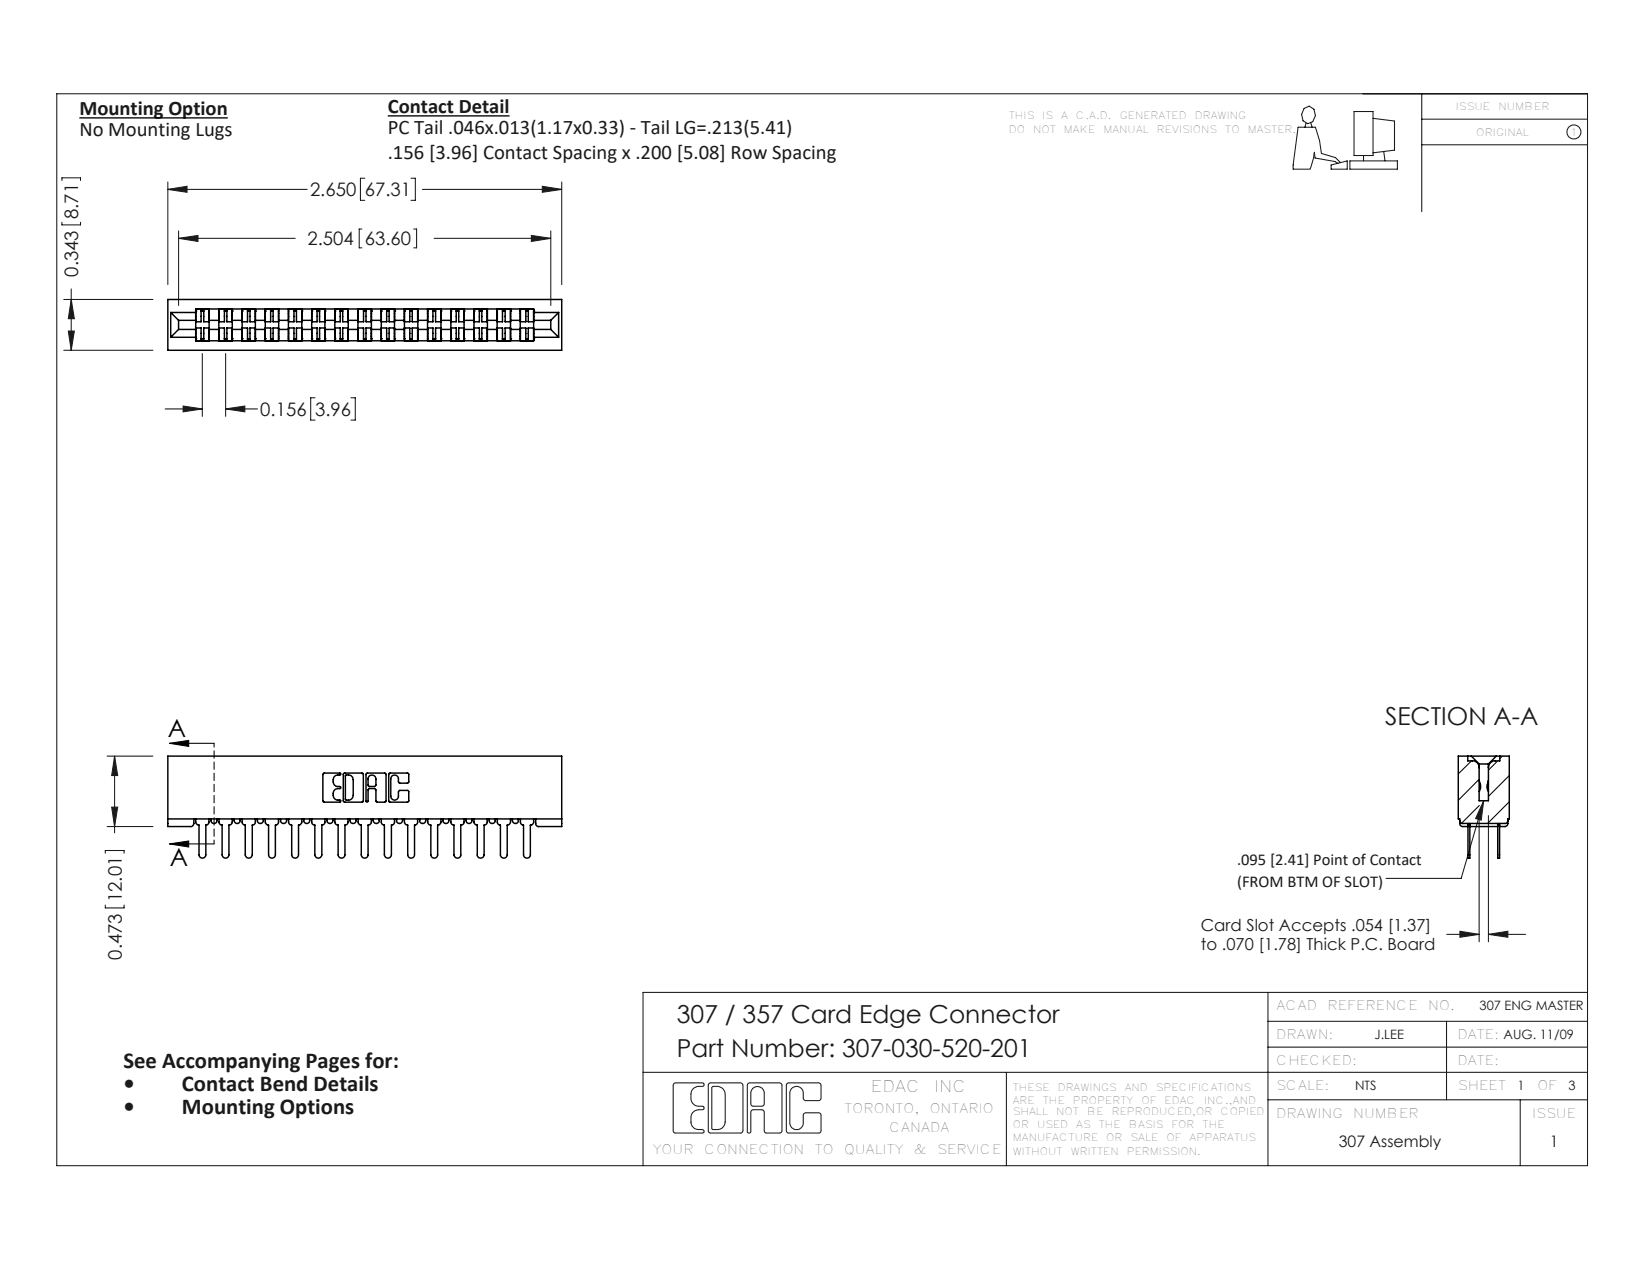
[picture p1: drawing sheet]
<svg xmlns="http://www.w3.org/2000/svg" width="279mm" height="216mm" viewBox="0 0 279 216" stroke-linecap="round" stroke-linejoin="round" font-family="sans-serif">
<path d="M66.3 19.8h20.8M13.6 20.1h25.3" fill="none" stroke="#000" stroke-width=".23"/>
<path d="M29 127h7.6M29 127l3.2-.5v1zM29 144.1h7.6M29 144.1l3.2-.4v1z" fill="none" stroke="#000" stroke-width=".18"/>
<g fill="none" stroke="#191924" stroke-width=".18">
<path d="M9.7 16h261.6v183.1h-261.6zM222.8 18.5l.9-.4 .8 .6 .3 1.1-.5 1-.8 .3-.8-.5-.3-1.1zM231.4 19.1h3.2v7.5h-3.2zM243 16v20.2M10.6 38v.4h3.2v-.4M10.6 30.8v-.4h3.2v.4M28.7 31.1v17.5M28.7 32.3h23.8M28.7 32.3l3.3-.5v1zM30.5 39.4v12.8M61.8 39.1h-.4v3.2h.4M62.3 30.4h-.7v3.8h.7"/>
<path d="M70.2 30.4h.8v3.8h-.8M70.7 39.1h.5v3.2h-.5M72.2 32.3h23.8M92.7 31.8l3.3 .5-3.3 .5zM94.1 39.4v12.8M96 31.1v17.5M223.2 21.1l-.2 .6M224 21l.2 .7M227.5 28.2l2.7-.7v1.4h-2.7zM229.1 27.8l-.9-.9-2.4-.7-.3-2.2-.7-2.3h-3l-.8 7.2h2.9l.5-1.8 .2-1.1 .1 1 3.4 .6 .5 .3M230.7 27.5h8.1v1.4h-8.1zM233 26.6v.9"/>
<path d="M234.6 20.2l3.7 .5v4.9l-3.7 .5M236.5 25.9l.2 1.6M243 20.4h28.3M243 24.7h28.3M10.9 59.8h15.2M10.9 51.2h15.2M11.7 56.6h1l-.5 3.2zM12.2 49.4v10.4M12.2 51.2l.5 3.2h-1zM30.5 40.7l3.3-.5v1zM30.5 40.7h19.9M74.2 40.7h19.9"/>
<path d="M90.8 40.2l3.3 .5-3.3 .5zM28.2 69.9h6.4M31.3 69.4l3.3 .4-3.3 .5zM34.6 60.4v10.7M38.6 69.8l3.2-.4v.9zM38.6 60.4v10.7M38.6 69.9h5.4M53.8 67.9h-.7v3.9h.7M60 67.9h.7v3.9h-.7M18.3 129.2h7.8M19.1 137.9h1l-.5 3.3zM19.6 129.2v13"/>
<path d="M19.6 129.2l.5 3.3h-1zM252.8 139.3v21.6M253.5 136.8l-.4 3.3-.9-.3zM253.5 136.8l-3.8 13.2h-12.8M254.4 139.3v21.6M18 154.6v.5h3.2v-.5M18 145.7v-.4h3.2v.4M18.3 141.2h7.8M247.2 159.6h5.6M249.5 159.1l3.3 .5-3.3 .5zM254.4 159.6l3.3-.5v1zM254.4 159.6h6.3"/>
<path d="M216.7 178.9h54.6M216.7 174.4h54.6M216.7 169.5v29.6M247.2 174.4v13.5M271.3 169.5h-161.4v29.6M109.9 183.2h161.4M118.1 186.9a1.32 1.32 0 0 1 1.4-1.3h.5a.3 .3 0 0 0 .3-.3 .3 .3 0 0 0-.3-.3h-4.6l-.3 .1-.1 8a.37 .37 0 0 0 .5 .4h4.5a.3 .3 0 0 0 .3-.3 .3 .3 0 0 0-.3-.3h-.5a1.32 1.32 0 0 1-1.4-1.3M118.1 186.8v.8a1.32 1.32 0 0 0 1.4 1.3h.5a.3 .3 0 0 1 .3 .3 .3 .3 0 0 1-.3 .3h-.5a1.38 1.38 0 0 0-1.4 1.4v.8M121.2 185h5.4l.3 .1 .1 .3v7.7a.42 .42 0 0 1-.5 .4h-5a.37 .37 0 0 1-.5-.4v-7.9zM123.9 191.6a1.38 1.38 0 0 1-1.3 1.3h-.8l-.2-.2v-7l.2-.1h.8a1.38 1.38 0 0 1 1.3 1.3v4.8M128.7 189.5l-.2 .1-.2 .3v3.4a.3 .3 0 0 1-.3 .2 .3 .3 0 0 1-.3-.2l.1-8.2 .3-.1h5.2l.3 .1v8.1l-.1 .2-.1 .1h-2.6l-.2-.3-.1-3.4-.3-.3h-1.5M128.7 188.9a.37 .37 0 0 1-.4-.4v-1.8a1.15 1.15 0 0 1 1.2-1.1 1.15 1.15 0 0 1 1.1 1.1l-.1 2.1-.3 .1h-1.5"/>
<path d="M134.4 185.1l.3-.1h5.2l.3 .1 .1 2.5-.2 .3-2.5 .1-.3-.4v-.9a1.15 1.15 0 0 0-1.2-1.1 1.15 1.15 0 0 0-1.1 1.1v5.1a1.15 1.15 0 0 0 1.1 1.1 1.15 1.15 0 0 0 1.2-1.1v-1.4l.1-.2 .2-.1h2.5l.2 .3v2.8l-.2 .3h-5.4l-.3-.1zM172 183.2v15.9M216.7 187.9h54.6M259.8 187.9v11.2"/>
<circle cx="269" cy="22.5" r="1.19"/>
</g>
<path d="M36.6 144.1v-17.1" fill="none" stroke="#000" stroke-width=".18" stroke-dasharray="1.3 .6" stroke-dashoffset=".6"/>
<path d="M29 144.1l3.2-.4v1zM29 127l3.2-.5v1z" fill="#000"/>
<g fill="#191924">
<path d="M253.5 136.8l-.4 3.3-.9-.3z"/>
<path d="M31.3 69.4l3.3 .4-3.3 .5zM38.6 69.8l3.2-.4v.9z"/>
<path d="M254.4 159.6l3.3-.5v1zM249.5 159.1l3.3 .5-3.3 .5z"/>
<path d="M90.8 40.2l3.3 .5-3.3 .5zM30.5 40.7l3.3-.5v1z"/>
<path d="M28.7 32.3l3.3-.5v1zM92.7 31.8l3.3 .5-3.3 .5z"/>
<path d="M19.1 137.9h1l-.5 3.3zM19.6 129.2l.5 3.3h-1zM11.7 56.6h1l-.5 3.2zM12.2 51.2l.5 3.2h-1z"/>
</g>
<g fill="none" stroke="#000" stroke-width=".25">
<path d="M28.7 51.2h67.3v8.6h-67.3zM29.2 57.6h4.2M29.2 53.4h4.2M29.2 53.4v4.2M29.2 53.4l1.3 1.3M30.5 54.7h2.9M30.5 54.7v1.6M30.5 56.3l-1.3 1.3M30.5 56.3h2.9M33.4 53.1h.1M33.4 57.9h.1M33.4 52.8v1.2"/>
<path d="M33.4 56.9v1.3M33.4 56.1l1-.1v2.2M33.4 52.8v5.4M33.4 58.2h57.8M33.4 52.8h57.8M34.4 52.8v2.2l-1-.1M34.4 53.1h.4M34.4 57.9h.4M34.8 52.8v2.2l.9-.1M35.7 56.1l-.9-.1v2.2M35.7 53.1h.1M35.7 57.9h.1"/>
<path d="M37.4 52.8v1.9M37.4 54.7h-1.7v-1.9v5.4v-1.9h1.7M37.4 56.3v1.9M37.4 54.7v1.6M37.4 53.1h.1M37.4 57.9h.1M37.4 58.2v-2.2h.9v2.2M37.4 52.8v2.2h.9v-2.2M38.3 53.1h.5M38.3 57.9h.5M38.8 52.8v2.2l.9-.1M39.7 52.8v1.9h1.7v-1.9v5.4v-1.9h-1.7v1.9z"/>
<path d="M39.7 57.9h.1M39.7 53.1h.1M39.7 56.1l-.9-.1v2.2M41.4 53.1h.1M41.4 57.9h.1M41.4 56.1l.9-.1v2.2M42.3 52.8v2.2l-.9-.1M42.3 53.1h.4M42.3 57.9h.4M42.7 52.8v2.2l.9-.1M43.6 52.8v1.9h1.7v-1.9v5.4v-1.9h-1.7v1.9zM43.6 53.1h.1"/>
<path d="M43.6 57.9h.1M43.6 56.1l-.9-.1v2.2M45.3 57.9h.1M45.3 53.1h.1M45.3 56.1l.9-.1v2.2M46.2 52.8v2.2l-.9-.1M46.2 53.1h.5M46.2 57.9h.5M46.7 58.2v-2.2h.9v2.2M46.7 52.8v2.2h.9v-2.2M47.6 53.1h.1M47.6 57.9h.1"/>
<path d="M47.6 54.7h1.7v-1.9v5.4v-1.9h-1.7M47.6 52.8v1.9M47.6 56.3v1.9M47.6 54.7v1.6M49.3 53.1h.1M49.3 57.9h.1M49.3 56.1l.9-.1v2.2M50.2 52.8v2.2l-.9-.1M50.2 53.1h.5M50.2 57.9h.5M50.7 52.8v2.2l.9-.1M51.6 52.8v1.9h1.7v-1.9v5.4v-1.9h-1.7v1.9z"/>
<path d="M51.6 53.1h.1M51.6 57.9h.1M51.6 56.1l-.9-.1v2.2M53.3 53.1h.1M53.3 57.9h.1M53.3 56.1l.9-.1v2.2M54.2 52.8v2.2l-.9-.1M54.2 53.1h.4M54.2 57.9h.4M54.6 52.8v2.2l.9-.1M55.5 52.8v1.9h1.7v-1.9v5.4v-1.9h-1.7v1.9zM55.5 53.1h.1"/>
<path d="M55.5 57.9h.1M55.5 56.1l-.9-.1v2.2M57.2 57.9h.1M57.2 53.1h.1M57.2 56.1l.9-.1v2.2M58.1 52.8v2.2l-.9-.1M58.1 53.1h.5M58.1 57.9h.5M58.6 58.2v-2.2h.9v2.2M58.6 52.8v2.2h.9v-2.2M59.5 53.1h.1M59.5 57.9h.1"/>
<path d="M59.5 52.8v1.9M59.5 56.3v1.9M59.5 54.7h1.7M59.5 56.3h1.7M59.5 54.7v1.6M61.2 52.8v1.9M61.2 56.3v1.9M61.2 54.7v1.6M61.2 53.1h.1M61.2 57.9h.1M61.2 58.2v-2.2h.9v2.2M61.2 52.8v2.2h.9v-2.2"/>
<path d="M62.1 53.1h.4M62.1 57.9h.4M62.5 52.8v2.2l1-.1M63.5 52.8v1.9h1.7v-1.9v5.4v-1.9h-1.7v1.9zM63.5 53.1h.1M63.5 57.9h.1M63.5 56.1l-1-.1v2.2M65.2 53.1h.1M65.2 57.9h.1M65.2 56.1l.9-.1v2.2M66.1 52.8v2.2l-.9-.1M66.1 53.1h.4"/>
<path d="M66.1 57.9h.4M66.5 52.8v2.2l.9-.1M67.4 52.8v1.9h1.7v-1.9v5.4v-1.9h-1.7v1.9zM67.4 53.1h.1M67.4 57.9h.1M67.4 56.1l-.9-.1v2.2M69.1 57.9h.1M69.1 53.1h.1M69.1 56.1l.9-.1v2.2M70 52.8v2.2l-.9-.1M70 53.1h.4M70 57.9h.4"/>
<path d="M70.4 52.8v2.2l1-.1M71.4 56.1l-1-.1v2.2M71.4 53.1h.1M71.4 57.9h.1M73.1 54.7h-1.7v-1.9v5.4v-1.9h1.7M73.1 52.8v1.9M73.1 56.3v1.9M73.1 54.7v1.6M73.1 53.1h.1M73.1 57.9h.1M73.1 58.2v-2.2h.9v2.2M73.1 52.8v2.2h.9v-2.2"/>
<path d="M74 53.1h.4M74 57.9h.4M74.4 52.8v2.2l1-.1M75.4 52.8v1.9h1.6v-1.9v5.4v-1.9h-1.6v1.9zM75.4 53.1h.1M75.4 57.9h.1M75.4 56.1l-1-.1v2.2M77 57.9h.1M77 53.1h.1M77 56.1l1-.1v2.2M78 52.8v2.2l-1-.1M78 53.1h.4"/>
<path d="M78 57.9h.4M78.4 52.8v2.2l.9-.1M79.3 52.8v1.9h1.7v-1.9v5.4v-1.9h-1.7v1.9zM79.3 57.9h.1M79.3 53.1h.1M79.3 56.1l-.9-.1v2.2M81 53.1h.1M81 57.9h.1M81 56.1l.9-.1v2.2M81.9 52.8v2.2l-.9-.1M81.9 53.1h.4M81.9 57.9h.4"/>
<path d="M82.3 52.8v2.2h1v-2.2M82.3 58.2v-2.2h1v2.2M83.3 53.1h.1M83.3 57.9h.1M83.3 52.8v1.9M83.3 56.3v1.9M83.3 54.7h1.6M83.3 56.3h1.6M83.3 54.7v1.6M84.9 52.8v1.9M84.9 56.3v1.9M84.9 54.7v1.6"/>
<path d="M84.9 53.1h.1M84.9 57.9h.1M85 52.8v2.2h.9v-2.2M85 58.2v-2.2h.9v2.2M85.9 53.1h.4M85.9 57.9h.4M86.3 52.8v2.2l.9-.1M87.2 53.1h.1M87.2 57.9h.1M87.2 56.1l-.9-.1v2.2M88.9 54.7h-1.7v-1.9v5.4v-1.9h1.7M88.9 52.8v1.9"/>
<path d="M88.9 56.3v1.9M88.9 54.7v1.6M88.9 53.1h.1M88.9 57.9h.1M88.9 58.2v-2.2h1v2.2M88.9 52.8v2.2h1v-2.2M89.9 53.1h.4M89.9 57.9h.4M90.3 52.8v2.2l.9-.1M91.2 57.9h.1M91.2 53.1h.1M91.2 56.9v1.3"/>
<path d="M91.2 56.1l-.9-.1v2.2M91.2 52.8v1.2M91.2 52.8v5.4M91.2 57.6h4.3M91.2 53.4h4.3M91.2 54.7h2.9M91.2 56.3h2.9M94.1 54.7v1.6M94.1 56.3l1.4 1.3M95.5 53.4v4.2M95.5 53.4l-1.4 1.3M28.7 139.9h67.3"/>
<path d="M33.1 139.9v.8a.54 .54 0 0 1-.5 .5h-3.9v-12h67.3v12h-4a.49 .49 0 0 1-.5-.5v-.8M33.4 139.9l.1 .7 .3 .3h.2v5.1a.58 .58 0 0 0 .6 .6 .58 .58 0 0 0 .6-.6v-5.1a.54 .54 0 0 0 .5-.5v-.5M36.1 139.9a.57 .57 0 0 0 .1 .6 .57 .57 0 0 0 .7 .1l.2-.3v-.4M37.4 139.9v.5a.54 .54 0 0 0 .6 .5v5.1a.58 .58 0 0 0 .5 .6 .58 .58 0 0 0 .6-.6l.1-5.1a.54 .54 0 0 0 .5-.5v-.5M40 139.9a.57 .57 0 0 0 .2 .6 .57 .57 0 0 0 .6 .1l.2-.3v-.4M41.4 139.9v.5a.54 .54 0 0 0 .5 .5v5.1a.6 .6 0 0 0 .6 .6 .6 .6 0 0 0 .6-.6v-5.1a.54 .54 0 0 0 .5-.5v-.5M44 139.9a.56 .56 0 0 0 .1 .6 .56 .56 0 0 0 .6 .1l.2-.2 .1-.5M45.3 139.9l.1 .7 .2 .3h.3v5.1a.58 .58 0 0 0 .6 .6 .58 .58 0 0 0 .6-.6v-5.1M47.6 139.9v.5a.54 .54 0 0 1-.5 .5M47.9 139.9a.57 .57 0 0 0 .2 .6 .57 .57 0 0 0 .7 .1l.2-.3v-.4M49.3 139.9v.5a.54 .54 0 0 0 .5 .5v5.1a.58 .58 0 0 0 .6 .6 .58 .58 0 0 0 .6-.6v-5.1h.3l.2-.3 .1-.7M51.9 139.9a.57 .57 0 0 0 .1 .6 .57 .57 0 0 0 .7 .1l.2-.3v-.4"/>
<path d="M53.3 139.9v.5a.54 .54 0 0 0 .5 .5v5.1a.6 .6 0 0 0 .6 .6 .6 .6 0 0 0 .6-.6v-5.1a.54 .54 0 0 0 .5-.5v-.5M55.2 132.1l2.9-.1a.16 .16 0 0 1 .1 .2 .16 .16 0 0 1-.1 .2 1.02 1.02 0 0 0-1.2 1 1.02 1.02 0 0 0 1.2 1h.1v.3a1.05 1.05 0 0 0-1.3 1 1.05 1.05 0 0 0 1.3 1v.2l-.1 .1-2.9-.1zM55.9 139.9a.56 .56 0 0 0 .1 .6 .56 .56 0 0 0 .6 .1l.2-.2 .1-.5M57.2 139.9v.5a.54 .54 0 0 0 .6 .5v5.1a.58 .58 0 0 0 .6 .6 .58 .58 0 0 0 .5-.6l.1-5.1a.54 .54 0 0 0 .5-.5v-.5M58.7 132.2l.1-.2h3.1l.2 .2v4.7l-.1 .1h-3.1l-.2-.1zM59.1 132.4a.91 .91 0 0 1 1.3 .8v2.7a.92 .92 0 0 1-1.3 .7zM59.8 139.9a.56 .56 0 0 0 .1 .6 .56 .56 0 0 0 .6 .1l.3-.2 .1-.5M61.2 139.9v.5a.54 .54 0 0 0 .5 .5v5.1a.58 .58 0 0 0 .6 .6 .58 .58 0 0 0 .6-.6v-5.1h.2l.3-.3 .1-.7M62.6 132.2l.1-.2h3.1l.2 .2v4.7l-.2 .1h-1.4l-.2-.1v-2l-.2-.2h-.9l-.2 .1v2a.18 .18 0 0 1-.2 .2 .18 .18 0 0 1-.2-.2zM63.1 132.5a.69 .69 0 0 1 .7-.1 .69 .69 0 0 1 .4 .7v1.1l-.1 .1h-1.1l-.1-.1v-1.3zM63.8 139.9a.57 .57 0 0 0 .1 .6 .57 .57 0 0 0 .7 .1l.2-.3v-.4M65.2 139.9v.5a.54 .54 0 0 0 .5 .5v5.1a.6 .6 0 0 0 .6 .6 .6 .6 0 0 0 .6-.6v-5.1"/>
<path d="M66.5 132.2l.1-.2h3.1l.1 .2v1.4l-.1 .2h-1.4l-.2-.3a.86 .86 0 0 0-.4-1.1h-.5l-.4 .5v3.1a.65 .65 0 0 0 .6 .7 .65 .65 0 0 0 .7-.7v-.7l.2-.3h1.4l.1 .1v1.8l-.1 .1h-3.1l-.2-.1zM67.4 139.9v.5a.54 .54 0 0 1-.5 .5M67.8 139.9a.56 .56 0 0 0 .1 .6 .56 .56 0 0 0 .6 .1l.2-.2 .1-.5M69.1 139.9v.5a.54 .54 0 0 0 .6 .5v5.1a.58 .58 0 0 0 .6 .6 .58 .58 0 0 0 .5-.6l.1-5.1a.54 .54 0 0 0 .5-.5v-.5M71.7 139.9a.56 .56 0 0 0 .1 .6 .56 .56 0 0 0 .6 .1l.3-.2v-.5M73.1 139.9v.5a.54 .54 0 0 0 .5 .5M75.4 139.9l-.1 .7-.5 .3M75.7 139.9a.57 .57 0 0 0 .1 .6 .57 .57 0 0 0 .7 .1l.2-.3v-.4M77 139.9v.5a.54 .54 0 0 0 .6 .5v5.1a.58 .58 0 0 0 .6 .6 .58 .58 0 0 0 .5-.6l.1-5.1a.54 .54 0 0 0 .5-.5v-.5M79.7 139.9a.56 .56 0 0 0 .1 .6 .56 .56 0 0 0 .6 .1l.2-.2v-.5M81 139.9v.5a.54 .54 0 0 0 .6 .5v5.1a.58 .58 0 0 0 .5 .6 .58 .58 0 0 0 .6-.6l.1-5.1a.54 .54 0 0 0 .5-.5v-.5M83.6 139.9a.56 .56 0 0 0 .1 .6 .56 .56 0 0 0 .6 .1l.3-.2v-.5"/>
<path d="M85 139.9v.5a.54 .54 0 0 0 .5 .5v5.1a.58 .58 0 0 0 .6 .6 .58 .58 0 0 0 .6-.6v-5.1h.2l.2-.2 .1-.8M87.6 139.9a.57 .57 0 0 0 .1 .6 .57 .57 0 0 0 .7 .1l.2-.3v-.4M88.9 139.9v.5a.54 .54 0 0 0 .6 .5v5.1a.58 .58 0 0 0 .5 .6 .58 .58 0 0 0 .6-.6l.1-5.1a.54 .54 0 0 0 .5-.5v-.5M250.8 129.2v.8h1.2a1.19 1.19 0 0 1 .8 1.1M251.4 129.2l1.4 1.3M252.8 133.3l.2 .8v.4l-.2 .7M252.8 130.5v6.3h1.6v-6.3M252.8 130.5h1.6M254.4 133.3l-.2 .7a1.28 1.28 0 0 0 .2 1.2M255.7 129.2l-1.3 1.3M256.3 129.2v.8h-1l-.4 .1-.4 .5-.1 .5M47.1 140.9h.1"/>
<path d="M66.9 140.9h.1M73.6 140.9h.1M73.6 140.9v5.1a.58 .58 0 0 0 .6 .6 .58 .58 0 0 0 .6-.6v-5.1M74.8 140.9h.1M249.4 140.2l.1 .1a.43 .43 0 0 0 .5 .4h7.3l.3-.2 .1-.3M250.9 141.2h-1l-.3-.2-.2-.3v-.8h-.2v-10.7h8.7v10.7h-.2v.8a.48 .48 0 0 1-.5 .5h-.9M250.9 140.7v.2M250.9 140.9v5.7h.3v-5.7M250.9 140.9h.3M251.2 140.7v.2M251.2 141.2h4.7M255.9 140.7v.2"/>
<path d="M255.9 140.9v5.7h.4v-5.7M255.9 140.9h.4M256.3 140.7v.2"/>
</g>
<path d="M251.5 130l-2.3 2.2M252.8 133.1l-3.6 3.6M252.8 137.6l-3 3M253.6 136.8h.1M255.9 130l-1.5 1.6M256.7 129.2l-.4 .4M257.9 132.5l-3.5 3.5M257.9 136.9l-3.7 3.8" fill="none" stroke="#000" stroke-width=".18"/>
<g font-size="4.2">
<text x="28.7" y="125.9">A</text>
<text x="29" y="147.9">A</text>
</g>
<g font-size="4.2" fill="#191924">
<text x="236.7" y="123.7">SECTION A-A</text>
<text x="115.7" y="174.7">307 / 357 Card Edge Connector</text>
<text x="115.7" y="180.6">Part Number: 307-030-520-201</text>
</g>
<g font-size="3.9" fill="#191924">
<text x="21.1" y="182.5">See Accompanying Pages for:</text>
<text x="21.1" y="186.3">•</text>
<text x="21.1" y="190.2">•</text>
<text x="31.1" y="186.3">Contact Bend Details</text>
<text x="31.1" y="190.2">Mounting Options</text>
</g>
<g font-size="3.5" fill="#191924">
<text x="13.6" y="23.2">No Mounting Lugs</text>
<text x="13.6" y="19.7">Mounting Option</text>
<text x="66.3" y="19.4">Contact Detail</text>
<text x="66.3" y="22.9">PC Tail .046x.013(1.17x0.33) - Tail LG=.213(5.41)</text>
<text x="66.3" y="27.1">.156 [3.96] Contact Spacing x .200 [5.08] Row Spacing</text>
</g>
<g font-size="3.2" fill="#191924">
<text x="53" y="33.5">2.650</text>
<text x="62.3" y="33.5">67.31</text>
<text x="13.4" y="37.4" transform="rotate(-90 13.4 37.4)">8.71</text>
<text x="52.5" y="41.9">2.504</text>
<text x="62.3" y="41.9">63.60</text>
<text x="13.4" y="47.3" transform="rotate(-90 13.4 47.3)">0.343</text>
<text x="44.5" y="71">0.156</text>
<text x="53.8" y="71">3.96</text>
<text x="20.8" y="154.1" transform="rotate(-90 20.8 154.1)">12.01</text>
<text x="20.8" y="163.9" transform="rotate(-90 20.8 163.9)">0.473</text>
</g>
<g font-size="2.8" fill="#191924">
<text x="211.4" y="147.8">.095 [2.41] Point of Contact</text>
<text x="211.4" y="151.6">(FROM BTM OF SLOT)</text>
<text x="205.2" y="159">Card Slot Accepts .054 [1.37]</text>
<text x="205.2" y="162.3">to .070 [1.78] Thick P.C. Board</text>
</g>
<g font-size="2.7" fill="#191924">
<text x="148.8" y="186.6">EDAC</text>
<text x="159.6" y="186.6">INC</text>
<text x="228.8" y="196">307 Assembly</text>
<text x="264.8" y="196">1</text>
</g>
<g font-size="2.2" fill="#191924">
<text x="218.1" y="172.6">ACAD</text>
<text x="226.8" y="172.6">REFERENCE</text>
<text x="244.1" y="172.6">NO.</text>
<text x="252.8" y="172.6">307 ENG MASTER</text>
<text x="218.1" y="177.4">DRAWN:</text>
<text x="234.9" y="177.4">J.LEE</text>
<text x="249.1" y="177.4">DATE: AUG. 11/09</text>
<text x="218.1" y="181.9">CHECKED:</text>
<text x="249.1" y="181.9">DATE:</text>
<text x="144.3" y="190.2">TORONTO,</text>
<text x="158.9" y="190.2">ONTARIO</text>
<text x="218.1" y="186.2">SCALE:</text>
<text x="218.1" y="191">DRAWING</text>
<text x="231.2" y="191">NUMBER</text>
<text x="231.6" y="186.2">NTS</text>
<text x="249.2" y="186.2">SHEET</text>
<text x="259.3" y="186.2">1</text>
<text x="261.8" y="191">ISSUE</text>
<text x="262.7" y="186.2">OF</text>
<text x="268" y="186.2">3</text>
<text x="111.5" y="197.1">YOUR</text>
<text x="120.3" y="197.1">CONNECTION</text>
<text x="139.2" y="197.1">TO</text>
<text x="144.2" y="197.1">QUALITY</text>
<text x="151.9" y="193.4">CANADA</text>
<text x="156.2" y="197.1">&amp;</text>
<text x="160.1" y="197.1">SERVICE</text>
</g>
<g font-size="1.7" fill="#191924">
<text x="172.4" y="20.3">THIS</text>
<text x="172.4" y="22.7">DO</text>
<text x="176.5" y="22.7">NOT</text>
<text x="178.1" y="20.3">IS</text>
<text x="181.3" y="20.3">A</text>
<text x="181.8" y="22.7">MAKE</text>
<text x="183.9" y="20.3">C.A.D.</text>
<text x="188.5" y="22.7">MANUAL</text>
<text x="191.4" y="20.3">GENERATED</text>
<text x="197.7" y="22.7">REVISIONS</text>
<text x="204.2" y="20.3">DRAWING</text>
<text x="209.4" y="22.7">TO</text>
<text x="213.2" y="22.7">MASTER.</text>
<text x="248.8" y="18.8">ISSUE</text>
<text x="252.3" y="23.2">ORIGINAL</text>
<text x="256" y="18.8">NUMBER</text>
<text x="268.3" y="23.2">1</text>
<text x="173.1" y="186.4">THESE</text>
<text x="173.1" y="188.5">ARE</text>
<text x="173.1" y="190.5">SHALL</text>
<text x="178.2" y="188.5">THE</text>
<text x="180.5" y="190.5">NOT</text>
<text x="180.7" y="186.4">DRAWINGS</text>
<text x="183.3" y="188.5">PROPERTY</text>
<text x="185.8" y="190.5">BE</text>
<text x="190" y="190.5">REPRODUCED,OR</text>
<text x="192.2" y="186.4">AND</text>
<text x="195" y="188.5">OF</text>
<text x="197.5" y="186.4">SPECIFICATIONS</text>
<text x="199" y="188.5">EDAC</text>
<text x="205.8" y="188.5">INC.,AND</text>
<text x="208.6" y="190.5">COPIED</text>
<text x="173.1" y="192.7">OR</text>
<text x="173.1" y="195">MANUFACTURE</text>
<text x="173.1" y="197.3">WITHOUT</text>
<text x="177.2" y="192.7">USED</text>
<text x="183" y="197.3">WRITTEN</text>
<text x="183.9" y="192.7">AS</text>
<text x="187.8" y="192.7">THE</text>
<text x="189.1" y="195">OR</text>
<text x="192.5" y="197.3">PERMISSION.</text>
<text x="192.9" y="192.7">BASIS</text>
<text x="193.2" y="195">SALE</text>
<text x="199.3" y="195">OF</text>
<text x="200.2" y="192.7">FOR</text>
<text x="203.3" y="195">APPARATUS</text>
<text x="205.5" y="192.7">THE</text>
</g>
</svg>
